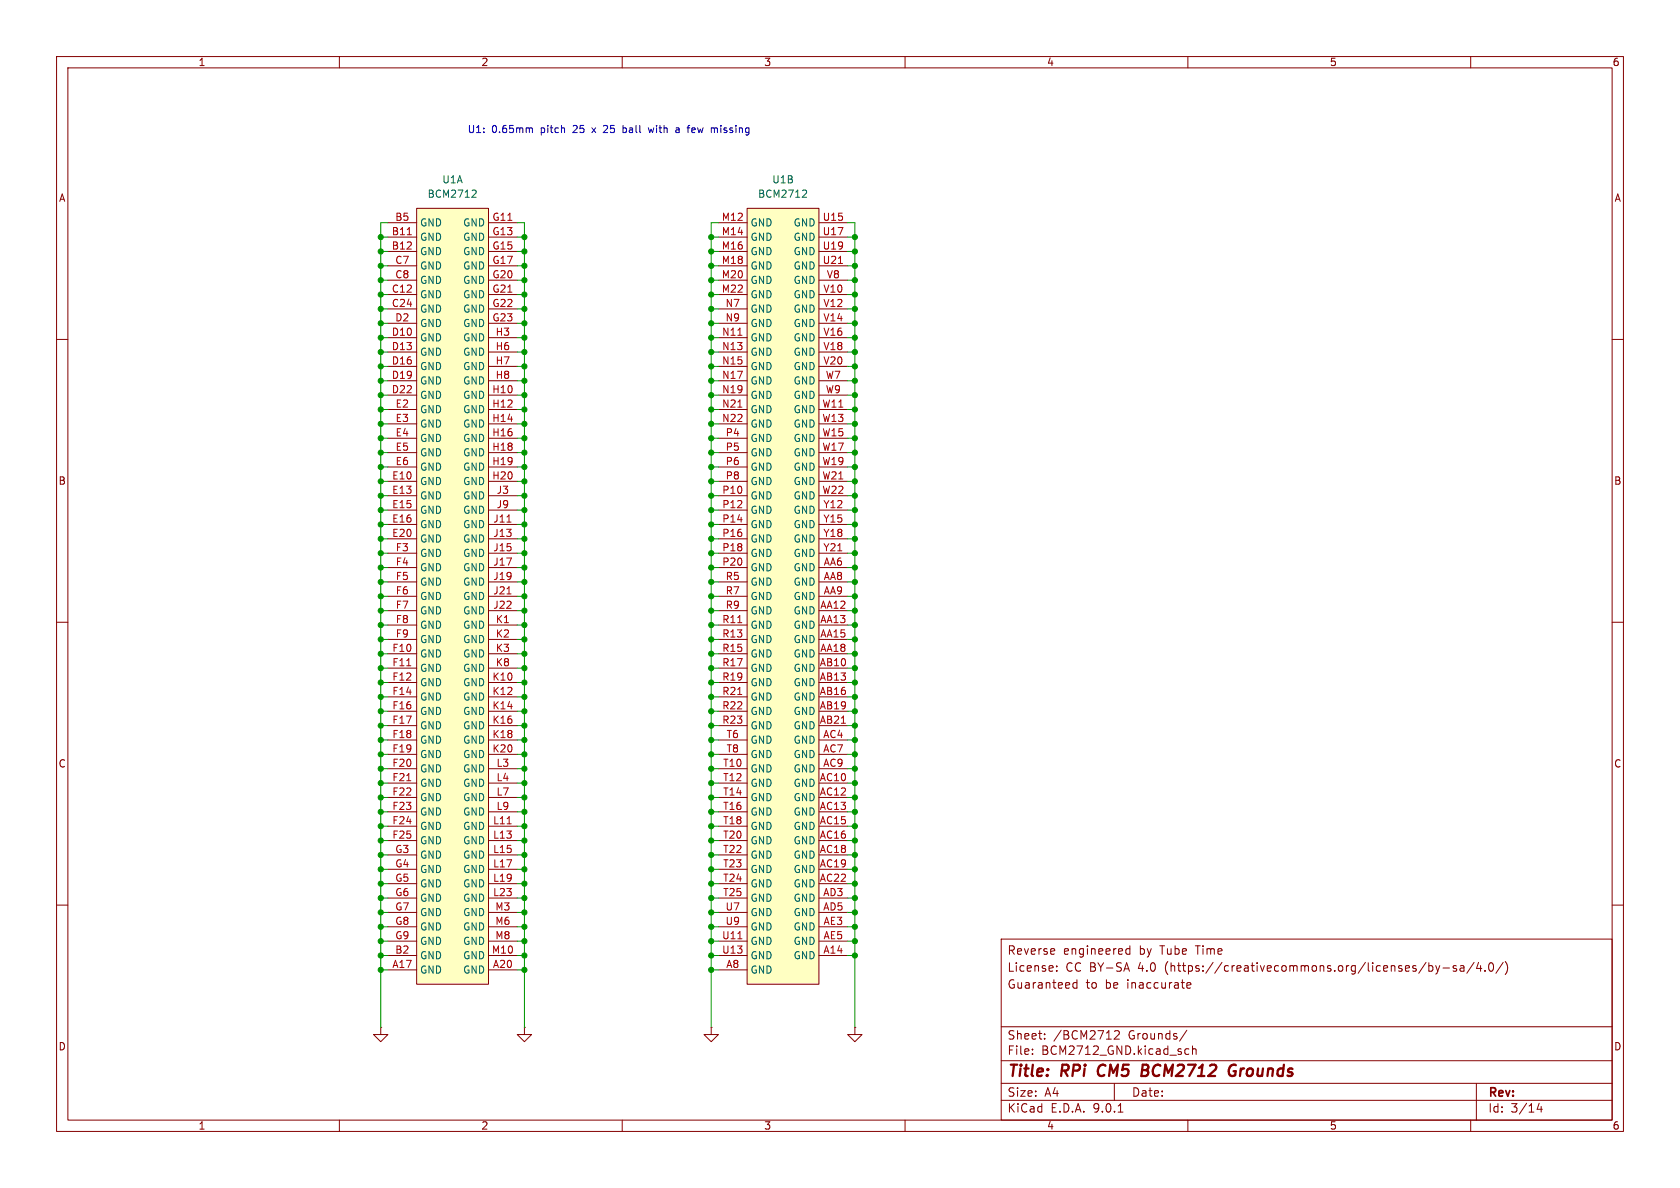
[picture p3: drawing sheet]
<svg xmlns="http://www.w3.org/2000/svg" width="297mm" height="210mm" viewBox="0 0 297 210" stroke-linecap="round" stroke-linejoin="round" font-family="sans-serif">
<g fill="none" stroke="#840000" stroke-width=".18">
<path d="M10 10h277v190h-277zM12 12h273v186h-273zM60 10v2M110 10v2M160 10v2M210 10v2M260 10v2M10 60h2M285 60h2M10 110h2M285 110h2M10 160h2"/>
<path d="M177 166h108v32h-108zM186.4 167.8l.1 .3-.8 .1M186.8 171.6v.1M186.8 170.8v.1M190.4 173.2v1.5M190.4 173.8l-.4-.1-.3 .3v.4l.1 .2h.6M199.2 170.2l.5 1.5M199.7 167.2v1.5M199.7 167.8l-.4-.1-.3 .3v.4l.2 .2h.5M209.8 174.2l.7-.1v-.3l-.5-.1-.2 .2 .1 .7h.6M252.6 170.2v1.5M252.6 170.8l.4-.1 .3 .3v.4l-.1 .2h-.6"/>
<path d="M253.8 170.7l.4 1M254.2 171.7l-.2 .4-.2 .1M254.5 170.7l-.3 1M255.1 171.1h1.1M257.5 170.8l-.4-.1-.2 .2 .1 .2 .5 .2v.3h-.6M258.2 170.8h.5l.1 .9M258.8 171.1h-.5a.29 .29 0 0 0-.2 .3 .29 .29 0 0 0 .2 .3l.5-.1M260.6 170.1l-1.3 2M261.4 170.1l-.4 1.1h1M261.7 170.7v1M262.5 171.6v.1M263.3 170.3l.2-.1a.81 .81 0 0 1 .6 .6 .81 .81 0 0 1-.3 .8l-.1 .1a.81 .81 0 0 1-.4-1.4z"/>
<path d="M265.7 170.1l-1.2 2M266.1 170a1.72 1.72 0 0 1 0 2.3M285 160h2M60 198v2M67.3 181.6v1.3h1.3l-1.3 1.3-1.3-1.3h1.3M67.3 181.6h.1M92.7 181.6v1.3h-1.3l1.3 1.3 1.3-1.3h-1.3M92.7 181.6h.1M110 198v2M125.7 181.6v1.3h1.3l-1.3 1.3-1.2-1.3h1.2M125.7 181.6h.1M151.1 181.6v1.3h-1.2l1.2 1.3 1.3-1.3h-1.3"/>
<path d="M151.1 181.6h.1M160 198v2M177 194.5h108M177 191.5h108M177 187.5h108M177 181.5h108M182.5 186.3v.1M182.5 185.5v.1M184.7 183.6v.1M184.7 182.8v.1M197 191.5v3M197 182.3l.6-.1 .2 .1 .1 .3-.9 1.1h.9"/>
<path d="M197.7 196.6h.8M209.6 186.3h.6M209.6 185.5h.6M209.8 182.1l-1.3 2M210 198v2M210.8 185.5l.2-.1 .4 .1 .1 .9M210.8 184.9v1.5M260 198v2M261 191.5v6.5M272.1 195l-.4 1.1h1M272.5 195.6v1"/>
</g>
<path d="M194.4 188.5a1.27 1.27 0 0 0 0 1.6M201.9 189.2h.7M202.6 189.2l.2 .1M202.7 188.2h-.7l-.2 2 .9-.1M202.8 189.1l-.2 .1M218.5 188.3a1.02 1.02 0 0 0-1.2 .6 1.02 1.02 0 0 0 .5 1.3l.6-.2 .1-.6h-.4" fill="none" stroke="#840000" stroke-width=".4"/>
<path d="M132.1 36.8h12.7v137.2h-12.7z" fill="#ffffc2"/>
<g fill="none" stroke="#840000" stroke-width=".18">
<path d="M127 39.4h5.1M132.1 36.8h12.7v137.2h-12.7zM144.8 39.4h5.1M127 41.9h5.1M127 44.5h5.1M127 47h5.1M127 49.5h5.1M127 52.1h5.1M127 54.6h5.1M127 57.2h5.1M127 59.7h5.1M144.8 41.9h5.1"/>
<path d="M144.8 44.5h5.1M144.8 47h5.1M144.8 49.5h5.1M144.8 52.1h5.1M144.8 54.6h5.1M144.8 57.2h5.1M144.8 59.7h5.1M127 62.2h5.1M127 64.8h5.1M127 67.3h5.1M127 69.9h5.1M127 72.4h5.1"/>
<path d="M127 74.9h5.1M127 77.5h5.1M144.8 62.2h5.1M144.8 64.8h5.1M144.8 67.3h5.1M144.8 69.9h5.1M144.8 72.4h5.1M144.8 74.9h5.1M144.8 77.5h5.1M127 80h5.1M127 82.6h5.1M127 85.1h5.1"/>
<path d="M127 87.6h5.1M127 90.2h5.1M127 92.7h5.1M127 95.3h5.1M127 97.8h5.1M144.8 80h5.1M144.8 82.6h5.1M144.8 85.1h5.1M144.8 87.6h5.1M144.8 90.2h5.1M144.8 92.7h5.1M144.8 95.3h5.1"/>
<path d="M144.8 97.8h5.1M127 100.3h5.1M127 102.9h5.1M127 105.4h5.1M127 108h5.1M127 110.5h5.1M127 113h5.1M127 115.6h5.1M127 118.1h5.1M144.8 100.3h5.1M144.8 102.9h5.1M144.8 105.4h5.1"/>
<path d="M144.8 108h5.1M144.8 110.5h5.1M144.8 113h5.1M144.8 115.6h5.1M144.8 118.1h5.1M127 120.7h5.1M127 123.2h5.1M127 125.7h5.1M127 128.3h5.1M127 130.8h5.1M127 133.4h5.1M127 135.9h5.1"/>
<path d="M127 138.4h5.1M144.8 120.7h5.1M144.8 123.2h5.1M144.8 125.7h5.1M144.8 128.3h5.1M144.8 130.8h5.1M144.8 133.4h5.1M144.8 135.9h5.1M144.8 138.4h5.1M127 141h5.1M127 143.5h5.1M127 146.1h5.1"/>
<path d="M127 148.6h5.1M127 151.1h5.1M127 153.7h5.1M127 156.2h5.1M127 158.8h5.1M144.8 141h5.1M144.8 143.5h5.1M144.8 146.1h5.1M144.8 148.6h5.1M144.8 151.1h5.1M144.8 153.7h5.1M144.8 156.2h5.1"/>
<path d="M144.8 158.8h5.1M127 161.3h5.1M127 163.8h5.1M127 166.4h5.1M127 168.9h5.1M127 171.5h5.1M144.8 161.3h5.1M144.8 163.8h5.1M144.8 166.4h5.1M144.8 168.9h5.1"/>
</g>
<path d="M130.4 59.3h.8M148.2 46.6h.8M130.4 72h.8M130.4 110.1h.7M130.4 122.8h.7M148.7 127.9h.8M130.4 166h.8" fill="none" stroke="#a90000" stroke-width=".18"/>
<path d="M142.1 33.6l.4 .1 .1 .3-.8 .9h.8" fill="none" stroke="#006464" stroke-width=".18"/>
<path d="M73.7 36.8h12.7v137.2h-12.7z" fill="#ffffc2"/>
<g fill="none" stroke="#840000" stroke-width=".18">
<path d="M68.6 39.4h5.1M73.7 36.8h12.7v137.2h-12.7zM86.4 39.4h5M68.6 41.9h5.1M68.6 44.5h5.1M68.6 47h5.1M68.6 49.5h5.1M68.6 52.1h5.1M68.6 54.6h5.1M68.6 57.2h5.1M68.6 59.7h5.1M86.4 41.9h5"/>
<path d="M86.4 44.5h5M86.4 47h5M86.4 49.5h5M86.4 52.1h5M86.4 54.6h5M86.4 57.2h5M86.4 59.7h5M68.6 62.2h5.1M68.6 64.8h5.1M68.6 67.3h5.1M68.6 69.9h5.1M68.6 72.4h5.1"/>
<path d="M68.6 74.9h5.1M68.6 77.5h5.1M86.4 62.2h5M86.4 64.8h5M86.4 67.3h5M86.4 69.9h5M86.4 72.4h5M86.4 74.9h5M86.4 77.5h5M68.6 90.2h5.1M68.6 92.7h5.1M68.6 95.3h5.1"/>
<path d="M68.6 97.8h5.1M68.6 80h5.1M68.6 82.6h5.1M68.6 85.1h5.1M68.6 87.6h5.1M86.4 90.2h5M86.4 92.7h5M86.4 95.3h5M86.4 97.8h5M86.4 80h5M86.4 82.6h5M86.4 85.1h5"/>
<path d="M86.4 87.6h5M68.6 100.3h5.1M68.6 102.9h5.1M68.6 105.4h5.1M68.6 108h5.1M68.6 110.5h5.1M68.6 113h5.1M68.6 115.6h5.1M68.6 118.1h5.1M86.4 100.3h5M86.4 102.9h5M86.4 105.4h5"/>
<path d="M86.4 108h5M86.4 110.5h5M86.4 113h5M86.4 115.6h5M86.4 118.1h5M68.6 120.7h5.1M68.6 123.2h5.1M68.6 125.7h5.1M68.6 128.3h5.1M68.6 130.8h5.1M68.6 133.4h5.1M68.6 135.9h5.1"/>
<path d="M68.6 138.4h5.1M86.4 120.7h5M86.4 123.2h5M86.4 125.7h5M86.4 128.3h5M86.4 130.8h5M86.4 133.4h5M86.4 135.9h5M86.4 138.4h5M68.6 141h5.1M68.6 143.5h5.1M68.6 146.1h5.1"/>
<path d="M68.6 148.6h5.1M68.6 151.1h5.1M68.6 153.7h5.1M68.6 156.2h5.1M68.6 158.8h5.1M86.4 141h5M86.4 143.5h5M86.4 146.1h5M86.4 148.6h5M86.4 151.1h5M86.4 153.7h5M86.4 156.2h5"/>
<path d="M86.4 158.8h5M68.6 161.3h5.1M68.6 163.8h5.1M68.6 166.4h5.1M68.6 168.9h5.1M68.6 171.5h5.1M86.4 161.3h5M86.4 163.8h5M86.4 166.4h5M86.4 168.9h5M86.4 171.5h5"/>
</g>
<path d="M72 41.5h.7M89.6 92.3h.8M71.9 117.7h.7M89.6 105h.8M71.9 138h.7M89.7 145.6h.7" fill="none" stroke="#a90000" stroke-width=".18"/>
<path d="M83.6 33.6l.5 .1 .1 .3-.8 .9h.8" fill="none" stroke="#006464" stroke-width=".18"/>
<g fill="none" stroke="#009600" stroke-width=".18">
<path d="M68.6 39.4h-1.3v142.2M91.4 39.4h1.3v142.2M127 39.4h-1.3v142.2M149.9 39.4h1.2v142.2M67.3 44.5h1.3M67.3 41.9h1.3M67.3 52.1h1.3M67.3 47h1.3M67.3 49.5h1.3M67.3 59.7h1.3M67.3 57.2h1.3M67.3 54.6h1.3"/>
<path d="M91.4 44.5h1.3M91.4 41.9h1.3M91.4 52.1h1.3M91.4 47h1.3M91.4 49.5h1.3M91.4 59.7h1.3M91.4 57.2h1.3M91.4 54.6h1.3M125.7 44.5h1.3M125.7 41.9h1.3M125.7 52.1h1.3M125.7 47h1.3"/>
<path d="M125.7 49.5h1.3M125.7 59.7h1.3M125.7 57.2h1.3M125.7 54.6h1.3M149.9 44.5h1.2M149.9 41.9h1.2M149.9 52.1h1.2M149.9 47h1.2M149.9 49.5h1.2M149.9 59.7h1.2M149.9 57.2h1.2M149.9 54.6h1.2"/>
<path d="M67.3 77.5h1.3M67.3 69.9h1.3M67.3 62.2h1.3M67.3 67.3h1.3M67.3 64.8h1.3M67.3 72.4h1.3M67.3 74.9h1.3M91.4 77.5h1.3M91.4 69.9h1.3M91.4 62.2h1.3M91.4 67.3h1.3M91.4 64.8h1.3"/>
<path d="M91.4 72.4h1.3M91.4 74.9h1.3M125.7 77.5h1.3M125.7 69.9h1.3M125.7 62.2h1.3M125.7 67.3h1.3M125.7 64.8h1.3M125.7 72.4h1.3M125.7 74.9h1.3M149.9 77.5h1.2M149.9 69.9h1.2M149.9 62.2h1.2"/>
<path d="M149.9 67.3h1.2M149.9 64.8h1.2M149.9 72.4h1.2M149.9 74.9h1.2M67.3 85.1h1.3M67.3 87.6h1.3M67.3 80h1.3M67.3 90.2h1.3M67.3 82.6h1.3M67.3 92.7h1.3M67.3 97.8h1.3M67.3 95.3h1.3"/>
<path d="M91.4 85.1h1.3M91.4 87.6h1.3M91.4 80h1.3M91.4 90.2h1.3M91.4 82.6h1.3M91.4 92.7h1.3M91.4 97.8h1.3M91.4 95.3h1.3M125.7 85.1h1.3M125.7 87.6h1.3M125.7 80h1.3M125.7 90.2h1.3"/>
<path d="M125.7 82.6h1.3M125.7 92.7h1.3M125.7 97.8h1.3M125.7 95.3h1.3M149.9 85.1h1.2M149.9 87.6h1.2M149.9 80h1.2M149.9 90.2h1.2M149.9 82.6h1.2M149.9 92.7h1.2M149.9 97.8h1.2M149.9 95.3h1.2"/>
<path d="M67.3 100.3h1.3M67.3 115.6h1.3M67.3 113h1.3M67.3 118.1h1.3M67.3 102.9h1.3M67.3 108h1.3M67.3 105.4h1.3M67.3 110.5h1.3M91.4 100.3h1.3M91.4 115.6h1.3M91.4 113h1.3M91.4 118.1h1.3"/>
<path d="M91.4 102.9h1.3M91.4 108h1.3M91.4 105.4h1.3M91.4 110.5h1.3M125.7 100.3h1.3M125.7 115.6h1.3M125.7 113h1.3M125.7 118.1h1.3M125.7 102.9h1.3M125.7 108h1.3M125.7 105.4h1.3M125.7 110.5h1.3"/>
<path d="M149.9 100.3h1.2M149.9 115.6h1.2M149.9 113h1.2M149.9 118.1h1.2M149.9 102.9h1.2M149.9 108h1.2M149.9 105.4h1.2M149.9 110.5h1.2M67.3 130.8h1.3M67.3 128.3h1.3M67.3 135.9h1.3M67.3 138.4h1.3"/>
<path d="M67.3 133.4h1.3M67.3 120.7h1.3M67.3 125.7h1.3M67.3 123.2h1.3M91.4 130.8h1.3M91.4 128.3h1.3M91.4 135.9h1.3M91.4 138.4h1.3M91.4 133.4h1.3M91.4 120.7h1.3M91.4 125.7h1.3M91.4 123.2h1.3"/>
<path d="M125.7 130.8h1.3M125.7 128.3h1.3M125.7 135.9h1.3M125.7 138.4h1.3M125.7 133.4h1.3M125.7 120.7h1.3M125.7 125.7h1.3M125.7 123.2h1.3M149.9 130.8h1.2M149.9 128.3h1.2M149.9 135.9h1.2M149.9 138.4h1.2"/>
<path d="M149.9 133.4h1.2M149.9 120.7h1.2M149.9 125.7h1.2M149.9 123.2h1.2M67.3 146.1h1.3M67.3 143.5h1.3M67.3 141h1.3M67.3 148.6h1.3M67.3 151.1h1.3M67.3 153.7h1.3M67.3 158.8h1.3M67.3 156.2h1.3"/>
<path d="M91.4 146.1h1.3M91.4 143.5h1.3M91.4 141h1.3M91.4 148.6h1.3M91.4 151.1h1.3M91.4 153.7h1.3M91.4 158.8h1.3M91.4 156.2h1.3M125.7 146.1h1.3M125.7 143.5h1.3M125.7 141h1.3M125.7 148.6h1.3"/>
<path d="M125.7 151.1h1.3M125.7 153.7h1.3M125.7 158.8h1.3M125.7 156.2h1.3M149.9 146.1h1.2M149.9 143.5h1.2M149.9 141h1.2M149.9 148.6h1.2M149.9 151.1h1.2M149.9 153.7h1.2M149.9 158.8h1.2M149.9 156.2h1.2"/>
<path d="M67.3 161.3h1.3M67.3 168.9h1.3M67.3 166.4h1.3M67.3 163.8h1.3M67.3 171.5h1.3M91.4 161.3h1.3M91.4 168.9h1.3M91.4 166.4h1.3M91.4 163.8h1.3M91.4 171.5h1.3M125.7 161.3h1.3M125.7 168.9h1.3"/>
<path d="M125.7 166.4h1.3M125.7 163.8h1.3M125.7 171.5h1.3M149.9 161.3h1.2M149.9 168.9h1.2M149.9 166.4h1.2M149.9 163.8h1.2"/>
</g>
<path d="M93.8 22.6l.3 .2v.6M106.9 22.2l-.2 .1M107.4 22.7l-.8 .7h.8M110.1 23.4h.4M110.1 22.2v1.2M110.5 22.6l-.4 .1M114.6 22.6l.3 .8 .2-.6 .2 .6M119.5 22.7h.5l.1 .7M120.1 22.9l-.5 .1-.1 .1 .1 .3h.5M122.5 22.6l-.2 .2v.5l.2 .1M122.9 22.9l-.6 .1M126.4 22.7h.4v.7" fill="none" stroke="#0000c2" stroke-width=".18"/>
<g fill="#009600" stroke="#009600" stroke-width=".18">
<circle cx="67.3" cy="72.4" r=".46"/>
<circle cx="67.3" cy="74.9" r=".46"/>
<circle cx="67.3" cy="80" r=".46"/>
<circle cx="67.3" cy="82.6" r=".46"/>
<circle cx="67.3" cy="85.1" r=".46"/>
<circle cx="67.3" cy="87.6" r=".46"/>
<circle cx="67.3" cy="77.5" r=".46"/>
<circle cx="67.3" cy="90.2" r=".46"/>
<circle cx="125.7" cy="41.9" r=".46"/>
<circle cx="125.7" cy="59.7" r=".46"/>
<circle cx="125.7" cy="67.3" r=".46"/>
<circle cx="125.7" cy="64.8" r=".46"/>
<circle cx="125.7" cy="62.2" r=".46"/>
<circle cx="92.7" cy="49.5" r=".46"/>
<circle cx="125.7" cy="69.9" r=".46"/>
<circle cx="92.7" cy="59.7" r=".46"/>
<circle cx="125.7" cy="52.1" r=".46"/>
<circle cx="92.7" cy="57.2" r=".46"/>
<circle cx="125.7" cy="57.2" r=".46"/>
<circle cx="125.7" cy="54.6" r=".46"/>
<circle cx="125.7" cy="49.5" r=".46"/>
<circle cx="151.1" cy="41.9" r=".46"/>
<circle cx="151.1" cy="44.5" r=".46"/>
<circle cx="125.7" cy="47" r=".46"/>
<circle cx="92.7" cy="47" r=".46"/>
<circle cx="125.7" cy="44.5" r=".46"/>
<circle cx="92.7" cy="67.3" r=".46"/>
<circle cx="92.7" cy="72.4" r=".46"/>
<circle cx="92.7" cy="69.9" r=".46"/>
<circle cx="92.7" cy="44.5" r=".46"/>
<circle cx="92.7" cy="41.9" r=".46"/>
<circle cx="92.7" cy="62.2" r=".46"/>
<circle cx="92.7" cy="54.6" r=".46"/>
<circle cx="92.7" cy="52.1" r=".46"/>
<circle cx="92.7" cy="64.8" r=".46"/>
<circle cx="151.1" cy="74.9" r=".46"/>
<circle cx="151.1" cy="77.5" r=".46"/>
<circle cx="151.1" cy="80" r=".46"/>
<circle cx="125.7" cy="82.6" r=".46"/>
<circle cx="125.7" cy="72.4" r=".46"/>
<circle cx="125.7" cy="74.9" r=".46"/>
<circle cx="151.1" cy="69.9" r=".46"/>
<circle cx="151.1" cy="72.4" r=".46"/>
<circle cx="125.7" cy="77.5" r=".46"/>
<circle cx="125.7" cy="80" r=".46"/>
<circle cx="151.1" cy="82.6" r=".46"/>
<circle cx="67.3" cy="62.2" r=".46"/>
<circle cx="67.3" cy="57.2" r=".46"/>
<circle cx="67.3" cy="59.7" r=".46"/>
<circle cx="67.3" cy="49.5" r=".46"/>
<circle cx="67.3" cy="47" r=".46"/>
<circle cx="67.3" cy="67.3" r=".46"/>
<circle cx="67.3" cy="69.9" r=".46"/>
<circle cx="67.3" cy="44.5" r=".46"/>
<circle cx="67.3" cy="41.9" r=".46"/>
<circle cx="67.3" cy="52.1" r=".46"/>
<circle cx="67.3" cy="54.6" r=".46"/>
<circle cx="67.3" cy="64.8" r=".46"/>
<circle cx="151.1" cy="49.5" r=".46"/>
<circle cx="151.1" cy="52.1" r=".46"/>
<circle cx="151.1" cy="47" r=".46"/>
<circle cx="151.1" cy="54.6" r=".46"/>
<circle cx="151.1" cy="57.2" r=".46"/>
<circle cx="151.1" cy="67.3" r=".46"/>
<circle cx="151.1" cy="64.8" r=".46"/>
<circle cx="151.1" cy="62.2" r=".46"/>
<circle cx="151.1" cy="59.7" r=".46"/>
<circle cx="92.7" cy="87.6" r=".46"/>
<circle cx="92.7" cy="90.2" r=".46"/>
<circle cx="92.7" cy="74.9" r=".46"/>
<circle cx="92.7" cy="77.5" r=".46"/>
<circle cx="92.7" cy="85.1" r=".46"/>
<circle cx="92.7" cy="82.6" r=".46"/>
<circle cx="92.7" cy="80" r=".46"/>
<circle cx="125.7" cy="85.1" r=".46"/>
<circle cx="151.1" cy="85.1" r=".46"/>
<circle cx="151.1" cy="92.7" r=".46"/>
<circle cx="151.1" cy="97.8" r=".46"/>
<circle cx="125.7" cy="87.6" r=".46"/>
<circle cx="125.7" cy="92.7" r=".46"/>
<circle cx="125.7" cy="90.2" r=".46"/>
<circle cx="125.7" cy="95.3" r=".46"/>
<circle cx="125.7" cy="97.8" r=".46"/>
<circle cx="151.1" cy="90.2" r=".46"/>
<circle cx="151.1" cy="95.3" r=".46"/>
<circle cx="151.1" cy="87.6" r=".46"/>
<circle cx="125.7" cy="100.3" r=".46"/>
<circle cx="151.1" cy="100.3" r=".46"/>
<circle cx="125.7" cy="128.3" r=".46"/>
<circle cx="125.7" cy="130.8" r=".46"/>
<circle cx="125.7" cy="133.4" r=".46"/>
<circle cx="125.7" cy="146.1" r=".46"/>
<circle cx="125.7" cy="141" r=".46"/>
<circle cx="125.7" cy="143.5" r=".46"/>
<circle cx="125.7" cy="148.6" r=".46"/>
<circle cx="125.7" cy="135.9" r=".46"/>
<circle cx="125.7" cy="138.4" r=".46"/>
<circle cx="125.7" cy="151.1" r=".46"/>
<circle cx="125.7" cy="153.7" r=".46"/>
<circle cx="151.1" cy="161.3" r=".46"/>
<circle cx="151.1" cy="158.8" r=".46"/>
<circle cx="151.1" cy="163.8" r=".46"/>
<circle cx="125.7" cy="166.4" r=".46"/>
<circle cx="125.7" cy="168.9" r=".46"/>
<circle cx="125.7" cy="156.2" r=".46"/>
<circle cx="125.7" cy="158.8" r=".46"/>
<circle cx="151.1" cy="166.4" r=".46"/>
<circle cx="125.7" cy="161.3" r=".46"/>
<circle cx="125.7" cy="163.8" r=".46"/>
<circle cx="125.7" cy="171.5" r=".46"/>
<circle cx="151.1" cy="168.9" r=".46"/>
<circle cx="125.7" cy="113" r=".46"/>
<circle cx="125.7" cy="115.6" r=".46"/>
<circle cx="125.7" cy="118.1" r=".46"/>
<circle cx="125.7" cy="120.7" r=".46"/>
<circle cx="125.7" cy="105.4" r=".46"/>
<circle cx="125.7" cy="108" r=".46"/>
<circle cx="125.7" cy="102.9" r=".46"/>
<circle cx="125.7" cy="125.7" r=".46"/>
<circle cx="125.7" cy="123.2" r=".46"/>
<circle cx="125.7" cy="110.5" r=".46"/>
<circle cx="151.1" cy="128.3" r=".46"/>
<circle cx="151.1" cy="125.7" r=".46"/>
<circle cx="151.1" cy="153.7" r=".46"/>
<circle cx="151.1" cy="156.2" r=".46"/>
<circle cx="151.1" cy="151.1" r=".46"/>
<circle cx="151.1" cy="135.9" r=".46"/>
<circle cx="151.1" cy="138.4" r=".46"/>
<circle cx="151.1" cy="148.6" r=".46"/>
<circle cx="151.1" cy="146.1" r=".46"/>
<circle cx="151.1" cy="143.5" r=".46"/>
<circle cx="151.1" cy="141" r=".46"/>
<circle cx="151.1" cy="133.4" r=".46"/>
<circle cx="151.1" cy="130.8" r=".46"/>
<circle cx="151.1" cy="118.1" r=".46"/>
<circle cx="151.1" cy="115.6" r=".46"/>
<circle cx="151.1" cy="113" r=".46"/>
<circle cx="151.1" cy="110.5" r=".46"/>
<circle cx="151.1" cy="108" r=".46"/>
<circle cx="151.1" cy="123.2" r=".46"/>
<circle cx="151.1" cy="120.7" r=".46"/>
<circle cx="151.1" cy="105.4" r=".46"/>
<circle cx="151.1" cy="102.9" r=".46"/>
<circle cx="92.7" cy="146.1" r=".46"/>
<circle cx="92.7" cy="141" r=".46"/>
<circle cx="92.7" cy="143.5" r=".46"/>
<circle cx="92.7" cy="130.8" r=".46"/>
<circle cx="92.7" cy="133.4" r=".46"/>
<circle cx="92.7" cy="138.4" r=".46"/>
<circle cx="92.7" cy="135.9" r=".46"/>
<circle cx="92.7" cy="151.1" r=".46"/>
<circle cx="92.7" cy="153.7" r=".46"/>
<circle cx="92.7" cy="148.6" r=".46"/>
<circle cx="92.7" cy="128.3" r=".46"/>
<circle cx="92.7" cy="125.7" r=".46"/>
<circle cx="92.7" cy="108" r=".46"/>
<circle cx="92.7" cy="105.4" r=".46"/>
<circle cx="92.7" cy="115.6" r=".46"/>
<circle cx="92.7" cy="118.1" r=".46"/>
<circle cx="92.7" cy="95.3" r=".46"/>
<circle cx="92.7" cy="92.7" r=".46"/>
<circle cx="92.7" cy="110.5" r=".46"/>
<circle cx="92.7" cy="113" r=".46"/>
<circle cx="92.7" cy="123.2" r=".46"/>
<circle cx="92.7" cy="120.7" r=".46"/>
<circle cx="92.7" cy="100.3" r=".46"/>
<circle cx="92.7" cy="102.9" r=".46"/>
<circle cx="92.7" cy="97.8" r=".46"/>
<circle cx="92.7" cy="163.8" r=".46"/>
<circle cx="92.7" cy="161.3" r=".46"/>
<circle cx="67.3" cy="161.3" r=".46"/>
<circle cx="67.3" cy="158.8" r=".46"/>
<circle cx="67.3" cy="168.9" r=".46"/>
<circle cx="67.3" cy="171.5" r=".46"/>
<circle cx="92.7" cy="166.4" r=".46"/>
<circle cx="92.7" cy="168.9" r=".46"/>
<circle cx="67.3" cy="163.8" r=".46"/>
<circle cx="67.3" cy="166.4" r=".46"/>
<circle cx="92.7" cy="156.2" r=".46"/>
<circle cx="92.7" cy="158.8" r=".46"/>
<circle cx="92.7" cy="171.5" r=".46"/>
<circle cx="67.3" cy="153.7" r=".46"/>
<circle cx="67.3" cy="156.2" r=".46"/>
<circle cx="67.3" cy="118.1" r=".46"/>
<circle cx="67.3" cy="115.6" r=".46"/>
<circle cx="67.3" cy="120.7" r=".46"/>
<circle cx="67.3" cy="108" r=".46"/>
<circle cx="67.3" cy="110.5" r=".46"/>
<circle cx="67.3" cy="92.7" r=".46"/>
<circle cx="67.3" cy="95.3" r=".46"/>
<circle cx="67.3" cy="125.7" r=".46"/>
<circle cx="67.3" cy="128.3" r=".46"/>
<circle cx="67.3" cy="102.9" r=".46"/>
<circle cx="67.3" cy="105.4" r=".46"/>
<circle cx="67.3" cy="97.8" r=".46"/>
<circle cx="67.3" cy="100.3" r=".46"/>
<circle cx="67.3" cy="113" r=".46"/>
<circle cx="67.3" cy="123.2" r=".46"/>
<circle cx="67.3" cy="135.9" r=".46"/>
<circle cx="67.3" cy="141" r=".46"/>
<circle cx="67.3" cy="138.4" r=".46"/>
<circle cx="67.3" cy="146.1" r=".46"/>
<circle cx="67.3" cy="143.5" r=".46"/>
<circle cx="67.3" cy="130.8" r=".46"/>
<circle cx="67.3" cy="133.4" r=".46"/>
<circle cx="67.3" cy="148.6" r=".46"/>
<circle cx="67.3" cy="151.1" r=".46"/>
</g>
<g font-size="2.8" fill="#840000">
<text x="178" y="190.9">Title:</text>
<text x="187.7" y="190.9">RPi</text>
<text x="194.9" y="190.9">CM5</text>
<text x="203.4" y="190.9">BCM2712</text>
<text x="219.7" y="190.9">Grounds</text>
</g>
<g font-size="2.1" fill="#840000">
<text x="178" y="172">License:</text>
<text x="178" y="169">Reverse</text>
<text x="187.9" y="169">engineered</text>
<text x="188.4" y="172">CC BY-SA</text>
<text x="201.3" y="172">4.0</text>
<text x="201.5" y="169">by</text>
<text x="205.3" y="169">Tube</text>
<text x="206.2" y="172">(https://creativecommons.org/licenses/by-sa/4.0/)</text>
<text x="211.7" y="169">Time</text>
<text x="178" y="175">Guaranteed</text>
<text x="191.9" y="175">to</text>
<text x="195.5" y="175">be</text>
<text x="199.4" y="175">inaccurate</text>
<text x="178" y="184">Sheet:</text>
<text x="186.2" y="184">/BCM2712</text>
<text x="199.5" y="184">Grounds/</text>
<text x="178" y="186.7">File:</text>
<text x="184.1" y="186.7">BCM2712_GND.kicad_sch</text>
<text x="178" y="196.9">KiCad</text>
<text x="178" y="194.1">Size:</text>
<text x="184.7" y="194.1">A4</text>
<text x="185.7" y="196.9">E.D.A.</text>
<text x="193.3" y="196.9">9.0.1</text>
<text x="200" y="194.1">Date:</text>
<text x="263" y="194.3">Rev:</text>
<text x="263" y="196.9">Id:</text>
<text x="267.1" y="196.9">3/14</text>
</g>
<g font-size="1.8" fill="#840000">
<text x="35" y="11.9">1</text>
<text x="85" y="11.9">2</text>
<text x="135" y="11.9">3</text>
<text x="185" y="11.9">4</text>
<text x="235" y="11.9">5</text>
<text x="285" y="11.9">6</text>
<text x="10.3" y="35.9">A</text>
<text x="285.3" y="35.9">A</text>
<text x="10.3" y="85.9">B</text>
<text x="285.3" y="85.9">B</text>
<text x="10.3" y="135.9">C</text>
<text x="285.3" y="135.9">C</text>
<text x="10.3" y="185.9">D</text>
<text x="285.3" y="185.9">D</text>
<text x="35" y="199.9">1</text>
<text x="85" y="199.9">2</text>
<text x="135" y="199.9">3</text>
<text x="185" y="199.9">4</text>
<text x="235" y="199.9">5</text>
<text x="285" y="199.9">6</text>
</g>
<g font-size="1.8" fill="#0000c2">
<text x="82.6" y="23.7">U1:</text>
<text x="86.9" y="23.7">0.65mm</text>
<text x="95.7" y="23.7">pitch</text>
<text x="101.6" y="23.7">25</text>
<text x="105.2" y="23.7">x</text>
<text x="107.4" y="23.7">25</text>
<text x="111" y="23.7">ball</text>
<text x="115.8" y="23.7">with</text>
<text x="120.7" y="23.7">a</text>
<text x="123.1" y="23.7">few</text>
<text x="127.4" y="23.7">missing</text>
</g>
<g font-size="1.8" fill="#006464">
<text x="75.5" y="35.2">BCM2712</text>
<text x="78.1" y="32.6">U1A</text>
<text x="133.9" y="35.2">BCM2712</text>
<text x="136.4" y="32.6">U1B</text>
<text x="74.2" y="40.2">GND</text>
<text x="81.8" y="40.2">GND</text>
<text x="132.6" y="40.2">GND</text>
<text x="140.2" y="40.2">GND</text>
<text x="74.2" y="42.8">GND</text>
<text x="74.2" y="45.3">GND</text>
<text x="74.2" y="47.9">GND</text>
<text x="81.8" y="42.8">GND</text>
<text x="81.8" y="45.3">GND</text>
<text x="81.8" y="47.9">GND</text>
<text x="132.6" y="42.8">GND</text>
<text x="132.6" y="45.3">GND</text>
<text x="132.6" y="47.9">GND</text>
<text x="140.2" y="42.8">GND</text>
<text x="140.2" y="45.3">GND</text>
<text x="140.2" y="47.9">GND</text>
<text x="74.2" y="50.4">GND</text>
<text x="74.2" y="52.9">GND</text>
<text x="81.8" y="50.4">GND</text>
<text x="81.8" y="52.9">GND</text>
<text x="132.6" y="50.4">GND</text>
<text x="132.6" y="52.9">GND</text>
<text x="140.2" y="50.4">GND</text>
<text x="140.2" y="52.9">GND</text>
<text x="74.2" y="55.5">GND</text>
<text x="74.2" y="58">GND</text>
<text x="81.8" y="55.5">GND</text>
<text x="81.8" y="58">GND</text>
<text x="132.6" y="55.5">GND</text>
<text x="132.6" y="58">GND</text>
<text x="140.2" y="55.5">GND</text>
<text x="140.2" y="58">GND</text>
<text x="74.2" y="60.6">GND</text>
<text x="74.2" y="63.1">GND</text>
<text x="74.2" y="65.6">GND</text>
<text x="81.8" y="60.6">GND</text>
<text x="81.8" y="63.1">GND</text>
<text x="81.8" y="65.6">GND</text>
<text x="132.6" y="60.6">GND</text>
<text x="132.6" y="63.1">GND</text>
<text x="132.6" y="65.6">GND</text>
<text x="140.2" y="60.6">GND</text>
<text x="140.2" y="63.1">GND</text>
<text x="140.2" y="65.6">GND</text>
<text x="74.2" y="68.2">GND</text>
<text x="74.2" y="70.7">GND</text>
<text x="81.8" y="68.2">GND</text>
<text x="81.8" y="70.7">GND</text>
<text x="132.6" y="68.2">GND</text>
<text x="132.6" y="70.7">GND</text>
<text x="140.2" y="68.2">GND</text>
<text x="140.2" y="70.7">GND</text>
<text x="74.2" y="73.3">GND</text>
<text x="74.2" y="75.8">GND</text>
<text x="81.8" y="73.3">GND</text>
<text x="81.8" y="75.8">GND</text>
<text x="132.6" y="73.3">GND</text>
<text x="132.6" y="75.8">GND</text>
<text x="140.2" y="73.3">GND</text>
<text x="140.2" y="75.8">GND</text>
<text x="74.2" y="78.3">GND</text>
<text x="74.2" y="80.9">GND</text>
<text x="74.2" y="83.4">GND</text>
<text x="81.8" y="78.3">GND</text>
<text x="81.8" y="80.9">GND</text>
<text x="81.8" y="83.4">GND</text>
<text x="132.6" y="78.3">GND</text>
<text x="132.6" y="80.9">GND</text>
<text x="132.6" y="83.4">GND</text>
<text x="140.2" y="78.3">GND</text>
<text x="140.2" y="80.9">GND</text>
<text x="140.2" y="83.4">GND</text>
<text x="74.2" y="86">GND</text>
<text x="74.2" y="88.5">GND</text>
<text x="81.8" y="86">GND</text>
<text x="81.8" y="88.5">GND</text>
<text x="132.6" y="86">GND</text>
<text x="132.6" y="88.5">GND</text>
<text x="140.2" y="86">GND</text>
<text x="140.2" y="88.5">GND</text>
<text x="74.2" y="91">GND</text>
<text x="74.2" y="93.6">GND</text>
<text x="81.8" y="91">GND</text>
<text x="81.8" y="93.6">GND</text>
<text x="132.6" y="91">GND</text>
<text x="132.6" y="93.6">GND</text>
<text x="140.2" y="91">GND</text>
<text x="140.2" y="93.6">GND</text>
<text x="74.2" y="96.1">GND</text>
<text x="74.2" y="98.7">GND</text>
<text x="74.2" y="101.2">GND</text>
<text x="81.8" y="96.1">GND</text>
<text x="81.8" y="98.7">GND</text>
<text x="81.8" y="101.2">GND</text>
<text x="132.6" y="96.1">GND</text>
<text x="132.6" y="98.7">GND</text>
<text x="132.6" y="101.2">GND</text>
<text x="140.2" y="96.1">GND</text>
<text x="140.2" y="98.7">GND</text>
<text x="140.2" y="101.2">GND</text>
<text x="74.2" y="103.7">GND</text>
<text x="74.2" y="106.3">GND</text>
<text x="81.8" y="103.7">GND</text>
<text x="81.8" y="106.3">GND</text>
<text x="132.6" y="103.7">GND</text>
<text x="132.6" y="106.3">GND</text>
<text x="140.2" y="103.7">GND</text>
<text x="140.2" y="106.3">GND</text>
<text x="74.2" y="108.8">GND</text>
<text x="74.2" y="111.4">GND</text>
<text x="74.2" y="113.9">GND</text>
<text x="81.8" y="108.8">GND</text>
<text x="81.8" y="111.4">GND</text>
<text x="81.8" y="113.9">GND</text>
<text x="132.6" y="108.8">GND</text>
<text x="132.6" y="111.4">GND</text>
<text x="132.6" y="113.9">GND</text>
<text x="140.2" y="108.8">GND</text>
<text x="140.2" y="111.4">GND</text>
<text x="140.2" y="113.9">GND</text>
<text x="74.2" y="116.4">GND</text>
<text x="74.2" y="119">GND</text>
<text x="81.8" y="116.4">GND</text>
<text x="81.8" y="119">GND</text>
<text x="132.6" y="116.4">GND</text>
<text x="132.6" y="119">GND</text>
<text x="140.2" y="116.4">GND</text>
<text x="140.2" y="119">GND</text>
<text x="74.2" y="121.5">GND</text>
<text x="74.2" y="124.1">GND</text>
<text x="81.8" y="121.5">GND</text>
<text x="81.8" y="124.1">GND</text>
<text x="132.6" y="121.5">GND</text>
<text x="132.6" y="124.1">GND</text>
<text x="140.2" y="121.5">GND</text>
<text x="140.2" y="124.1">GND</text>
<text x="74.2" y="126.6">GND</text>
<text x="74.2" y="129.1">GND</text>
<text x="74.2" y="131.7">GND</text>
<text x="81.8" y="126.6">GND</text>
<text x="81.8" y="129.1">GND</text>
<text x="81.8" y="131.7">GND</text>
<text x="132.6" y="126.6">GND</text>
<text x="132.6" y="129.1">GND</text>
<text x="132.6" y="131.7">GND</text>
<text x="140.2" y="126.6">GND</text>
<text x="140.2" y="129.1">GND</text>
<text x="140.2" y="131.7">GND</text>
<text x="74.2" y="134.2">GND</text>
<text x="74.2" y="136.8">GND</text>
<text x="81.8" y="134.2">GND</text>
<text x="81.8" y="136.8">GND</text>
<text x="132.6" y="134.2">GND</text>
<text x="132.6" y="136.8">GND</text>
<text x="140.2" y="134.2">GND</text>
<text x="140.2" y="136.8">GND</text>
<text x="74.2" y="139.3">GND</text>
<text x="74.2" y="141.8">GND</text>
<text x="81.8" y="139.3">GND</text>
<text x="81.8" y="141.8">GND</text>
<text x="132.6" y="139.3">GND</text>
<text x="132.6" y="141.8">GND</text>
<text x="140.2" y="139.3">GND</text>
<text x="140.2" y="141.8">GND</text>
<text x="74.2" y="144.4">GND</text>
<text x="74.2" y="146.9">GND</text>
<text x="74.2" y="149.5">GND</text>
<text x="81.8" y="144.4">GND</text>
<text x="81.8" y="146.9">GND</text>
<text x="81.8" y="149.5">GND</text>
<text x="132.6" y="144.4">GND</text>
<text x="132.6" y="146.9">GND</text>
<text x="132.6" y="149.5">GND</text>
<text x="140.2" y="144.4">GND</text>
<text x="140.2" y="146.9">GND</text>
<text x="140.2" y="149.5">GND</text>
<text x="74.2" y="152">GND</text>
<text x="74.2" y="154.5">GND</text>
<text x="81.8" y="152">GND</text>
<text x="81.8" y="154.5">GND</text>
<text x="132.6" y="152">GND</text>
<text x="132.6" y="154.5">GND</text>
<text x="140.2" y="152">GND</text>
<text x="140.2" y="154.5">GND</text>
<text x="74.2" y="157.1">GND</text>
<text x="74.2" y="159.6">GND</text>
<text x="81.8" y="157.1">GND</text>
<text x="81.8" y="159.6">GND</text>
<text x="132.6" y="157.1">GND</text>
<text x="132.6" y="159.6">GND</text>
<text x="140.2" y="157.1">GND</text>
<text x="140.2" y="159.6">GND</text>
<text x="74.2" y="162.2">GND</text>
<text x="74.2" y="164.7">GND</text>
<text x="74.2" y="167.2">GND</text>
<text x="81.8" y="162.2">GND</text>
<text x="81.8" y="164.7">GND</text>
<text x="81.8" y="167.2">GND</text>
<text x="132.6" y="162.2">GND</text>
<text x="132.6" y="164.7">GND</text>
<text x="132.6" y="167.2">GND</text>
<text x="140.2" y="162.2">GND</text>
<text x="140.2" y="164.7">GND</text>
<text x="140.2" y="167.2">GND</text>
<text x="74.2" y="169.8">GND</text>
<text x="74.2" y="172.3">GND</text>
<text x="81.8" y="169.8">GND</text>
<text x="81.8" y="172.3">GND</text>
<text x="132.6" y="169.8">GND</text>
<text x="132.6" y="172.3">GND</text>
<text x="140.2" y="169.8">GND</text>
</g>
<g font-size="1.8" fill="#a90000">
<text x="69.2" y="41.7">B11</text>
<text x="69.8" y="39.1">B5</text>
<text x="87" y="39.1">G11</text>
<text x="87" y="41.7">G13</text>
<text x="127.5" y="39.1">M12</text>
<text x="127.5" y="41.7">M14</text>
<text x="145.3" y="39.1">U15</text>
<text x="145.3" y="41.7">U17</text>
<text x="69.2" y="44.2">B12</text>
<text x="69.8" y="46.7">C7</text>
<text x="87" y="44.2">G15</text>
<text x="87" y="46.7">G17</text>
<text x="127.5" y="44.2">M16</text>
<text x="127.5" y="46.7">M18</text>
<text x="145.3" y="44.2">U19</text>
<text x="145.3" y="46.7">U21</text>
<text x="69.2" y="51.8">C12</text>
<text x="69.8" y="49.3">C8</text>
<text x="87" y="49.3">G20</text>
<text x="87" y="51.8">G21</text>
<text x="127.5" y="49.3">M20</text>
<text x="127.5" y="51.8">M22</text>
<text x="145.5" y="51.8">V10</text>
<text x="146.1" y="49.3">V8</text>
<text x="69.2" y="54.4">C24</text>
<text x="69.2" y="59.4">D10</text>
<text x="69.8" y="56.9">D2</text>
<text x="87" y="54.4">G22</text>
<text x="87" y="56.9">G23</text>
<text x="87.5" y="59.4">H3</text>
<text x="127.6" y="59.4">N11</text>
<text x="128.2" y="54.4">N7</text>
<text x="128.2" y="56.9">N9</text>
<text x="145.5" y="54.4">V12</text>
<text x="145.5" y="56.9">V14</text>
<text x="145.5" y="59.4">V16</text>
<text x="69.2" y="62">D13</text>
<text x="69.2" y="64.5">D16</text>
<text x="87.5" y="62">H6</text>
<text x="87.5" y="64.5">H7</text>
<text x="127.6" y="62">N13</text>
<text x="127.6" y="64.5">N15</text>
<text x="145.5" y="62">V18</text>
<text x="145.5" y="64.5">V20</text>
<text x="69.2" y="67.1">D19</text>
<text x="69.2" y="69.6">D22</text>
<text x="86.9" y="69.6">H10</text>
<text x="87.5" y="67.1">H8</text>
<text x="127.6" y="67.1">N17</text>
<text x="127.6" y="69.6">N19</text>
<text x="145.9" y="67.1">W7</text>
<text x="145.9" y="69.6">W9</text>
<text x="69.8" y="72.1">E2</text>
<text x="69.8" y="74.7">E3</text>
<text x="69.8" y="77.2">E4</text>
<text x="86.9" y="72.1">H12</text>
<text x="86.9" y="74.7">H14</text>
<text x="86.9" y="77.2">H16</text>
<text x="127.6" y="72.1">N21</text>
<text x="127.6" y="74.7">N22</text>
<text x="128.2" y="77.2">P4</text>
<text x="145.3" y="72.1">W11</text>
<text x="145.3" y="74.7">W13</text>
<text x="145.3" y="77.2">W15</text>
<text x="69.8" y="79.8">E5</text>
<text x="69.8" y="82.3">E6</text>
<text x="86.9" y="79.8">H18</text>
<text x="86.9" y="82.3">H19</text>
<text x="128.2" y="79.8">P5</text>
<text x="128.2" y="82.3">P6</text>
<text x="145.3" y="79.8">W17</text>
<text x="145.3" y="82.3">W19</text>
<text x="69.2" y="84.8">E10</text>
<text x="69.2" y="87.4">E13</text>
<text x="69.2" y="89.9">E15</text>
<text x="86.9" y="84.8">H20</text>
<text x="87.7" y="89.9">J9</text>
<text x="87.7" y="87.4">J3</text>
<text x="127.6" y="87.4">P10</text>
<text x="127.6" y="89.9">P12</text>
<text x="128.2" y="84.8">P8</text>
<text x="145.3" y="84.8">W21</text>
<text x="145.3" y="87.4">W22</text>
<text x="145.5" y="89.9">Y12</text>
<text x="69.2" y="92.5">E16</text>
<text x="69.2" y="95">E20</text>
<text x="87.1" y="92.5">J11</text>
<text x="87.1" y="95">J13</text>
<text x="127.6" y="92.5">P14</text>
<text x="127.6" y="95">P16</text>
<text x="145.5" y="92.5">Y15</text>
<text x="145.5" y="95">Y18</text>
<text x="69.9" y="97.5">F3</text>
<text x="69.9" y="100.1">F4</text>
<text x="87.1" y="97.5">J15</text>
<text x="87.1" y="100.1">J17</text>
<text x="127.6" y="97.5">P18</text>
<text x="127.6" y="100.1">P20</text>
<text x="145.5" y="97.5">Y21</text>
<text x="145.5" y="100.1">AA6</text>
<text x="69.9" y="102.6">F5</text>
<text x="69.9" y="105.2">F6</text>
<text x="69.9" y="107.7">F7</text>
<text x="87.1" y="102.6">J19</text>
<text x="87.1" y="105.2">J21</text>
<text x="87.1" y="107.7">J22</text>
<text x="128.2" y="102.6">R5</text>
<text x="128.2" y="105.2">R7</text>
<text x="128.2" y="107.7">R9</text>
<text x="144.9" y="107.7">AA12</text>
<text x="145.5" y="102.6">AA8</text>
<text x="145.5" y="105.2">AA9</text>
<text x="69.9" y="110.2">F8</text>
<text x="69.9" y="112.8">F9</text>
<text x="87.6" y="110.2">K1</text>
<text x="87.6" y="112.8">K2</text>
<text x="127.6" y="110.2">R11</text>
<text x="127.6" y="112.8">R13</text>
<text x="144.9" y="110.2">AA13</text>
<text x="144.9" y="112.8">AA15</text>
<text x="69.3" y="115.3">F10</text>
<text x="69.3" y="117.9">F11</text>
<text x="87.6" y="115.3">K3</text>
<text x="87.6" y="117.9">K8</text>
<text x="127.6" y="115.3">R15</text>
<text x="127.6" y="117.9">R17</text>
<text x="144.8" y="117.9">AB10</text>
<text x="144.9" y="115.3">AA18</text>
<text x="69.3" y="120.4">F12</text>
<text x="69.3" y="122.9">F14</text>
<text x="69.3" y="125.5">F16</text>
<text x="87" y="120.4">K10</text>
<text x="87" y="122.9">K12</text>
<text x="87" y="125.5">K14</text>
<text x="127.6" y="120.4">R19</text>
<text x="127.6" y="122.9">R21</text>
<text x="127.6" y="125.5">R22</text>
<text x="144.8" y="120.4">AB13</text>
<text x="144.8" y="122.9">AB16</text>
<text x="144.8" y="125.5">AB19</text>
<text x="69.3" y="128">F17</text>
<text x="69.3" y="130.6">F18</text>
<text x="87" y="128">K16</text>
<text x="87" y="130.6">K18</text>
<text x="127.6" y="128">R23</text>
<text x="128.3" y="130.6">T6</text>
<text x="144.8" y="128">AB21</text>
<text x="145.4" y="130.6">AC4</text>
<text x="69.3" y="133.1">F19</text>
<text x="69.3" y="135.6">F20</text>
<text x="87" y="133.1">K20</text>
<text x="87.7" y="135.6">L3</text>
<text x="127.7" y="135.6">T10</text>
<text x="128.3" y="133.1">T8</text>
<text x="145.4" y="133.1">AC7</text>
<text x="145.4" y="135.6">AC9</text>
<text x="69.3" y="138.2">F21</text>
<text x="69.3" y="140.7">F22</text>
<text x="69.3" y="143.3">F23</text>
<text x="87.7" y="138.2">L4</text>
<text x="87.7" y="140.7">L7</text>
<text x="87.7" y="143.3">L9</text>
<text x="127.7" y="138.2">T12</text>
<text x="127.7" y="140.7">T14</text>
<text x="127.7" y="143.3">T16</text>
<text x="144.8" y="138.2">AC10</text>
<text x="144.8" y="140.7">AC12</text>
<text x="144.8" y="143.3">AC13</text>
<text x="69.3" y="145.8">F24</text>
<text x="69.3" y="148.3">F25</text>
<text x="87.1" y="145.8">L11</text>
<text x="87.1" y="148.3">L13</text>
<text x="127.7" y="145.8">T18</text>
<text x="127.7" y="148.3">T20</text>
<text x="144.8" y="145.8">AC15</text>
<text x="144.8" y="148.3">AC16</text>
<text x="69.8" y="150.9">G3</text>
<text x="69.8" y="153.4">G4</text>
<text x="69.8" y="156">G5</text>
<text x="87.1" y="150.9">L15</text>
<text x="87.1" y="153.4">L17</text>
<text x="87.1" y="156">L19</text>
<text x="127.7" y="150.9">T22</text>
<text x="127.7" y="153.4">T23</text>
<text x="127.7" y="156">T24</text>
<text x="144.8" y="150.9">AC18</text>
<text x="144.8" y="153.4">AC19</text>
<text x="144.8" y="156">AC22</text>
<text x="69.8" y="158.5">G6</text>
<text x="69.8" y="161">G7</text>
<text x="87.1" y="158.5">L23</text>
<text x="87.5" y="161">M3</text>
<text x="127.7" y="158.5">T25</text>
<text x="128.2" y="161">U7</text>
<text x="145.4" y="158.5">AD3</text>
<text x="145.4" y="161">AD5</text>
<text x="69.8" y="163.6">G8</text>
<text x="69.8" y="166.1">G9</text>
<text x="87.5" y="163.6">M6</text>
<text x="87.5" y="166.1">M8</text>
<text x="127.6" y="166.1">U11</text>
<text x="128.2" y="163.6">U9</text>
<text x="145.5" y="163.6">AE3</text>
<text x="145.5" y="166.1">AE5</text>
<text x="69.3" y="171.2">A17</text>
<text x="69.8" y="168.7">B2</text>
<text x="86.9" y="168.7">M10</text>
<text x="87" y="171.2">A20</text>
<text x="127.6" y="168.7">U13</text>
<text x="128.3" y="171.2">A8</text>
<text x="145.5" y="168.7">A14</text>
</g>
</svg>
